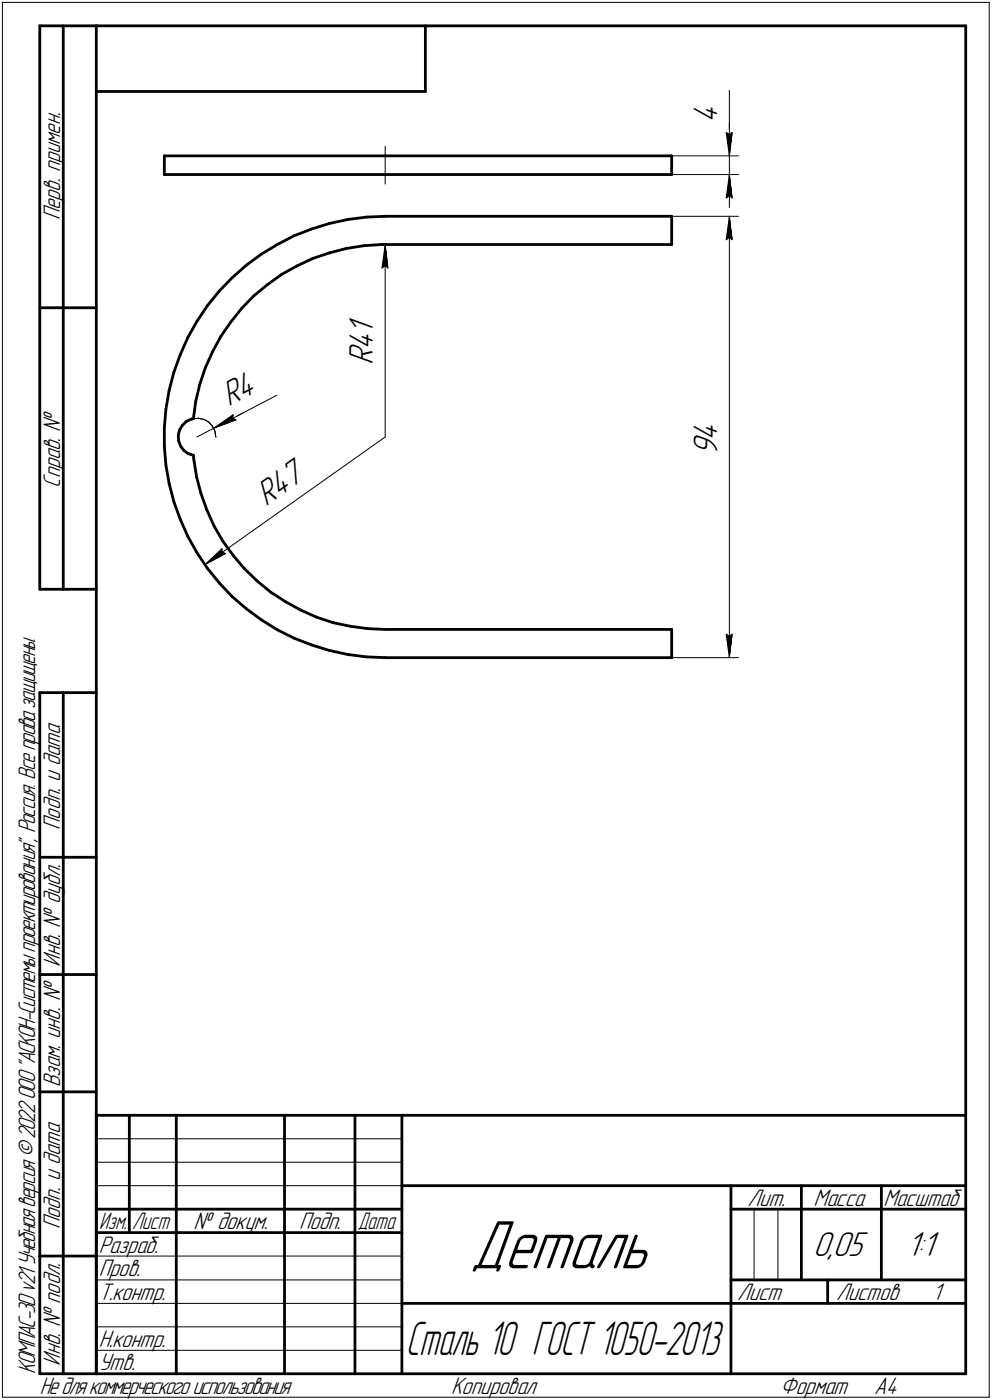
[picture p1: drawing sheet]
<svg xmlns="http://www.w3.org/2000/svg" width="211mm" height="298mm" viewBox="0 0 211 298" stroke-linecap="round" stroke-linejoin="round" font-family="sans-serif">
<g fill="none" stroke="#000" stroke-width=".59">
<path d="M8.5 5.5v120zM8.5 5.5h12zM13.5 5.5v120zM20.5 5.5v287zM20.5 5.5h185zM20.5 19.5h70zM90.5 5.5v14zM205.5 5.5v287zM35 33.2v4zM35 33.2h47zM35 37.2h47zM82 33.2h60.9z"/>
<path d="M82 37.2h60.9zM142.9 33.2v4zM49.4 59.1l3-2.6zM49.4 59.1l-2.7 2.9zM52.4 56.5l3.2-2.4zM55.6 54.1l3.4-2zM59 52.1l3.6-1.9zM59.9 58.4l3.3-1.8zM62.6 50.2l3.7-1.4zM63.2 56.6l3.3-1.6zM66.3 48.8l3.8-1.2zM66.5 55l3.6-1.2z"/>
<path d="M70.1 53.8l3.6-.9zM70.1 47.6l3.9-.9zM73.7 52.9l3.7-.6zM74 46.7l4-.5zM77.4 52.3l3.7-.2zM78 46.2l4-.1zM81.1 52.1h.9zM82 52.1h60.9zM82 46.1h60.9zM142.9 46.1v6zM8.5 65.5h12zM37 79.2l-1 3.9z"/>
<path d="M38.4 75.5l-1.4 3.7zM40 71.9l-1.6 3.6zM41.9 68.4l-1.9 3.5zM43.7 78.3l-1.2 3.6zM44.1 65.1l-2.2 3.3zM45.2 74.9l-1.5 3.4zM46.7 62l-2.6 3.1zM47 71.6l-1.8 3.3zM49.1 68.6l-2.1 3zM51.4 65.7l-2.3 2.9zM54 63l-2.6 2.7zM54 63l2.9-2.4z"/>
<path d="M56.9 60.6l3-2.2zM35 91v4.1zM35 95.1l.3 4zM35.3 87.1l-.3 3.9zM35.3 99.1l.7 3.9zM36 83.1l-.7 4zM37.9 92.7l.1 1.2zM38 93.9l.4 1.1zM38.2 91.6l-.3 1.1zM38.4 95l.7 .9zM38.8 90.6l-.6 1zM39.1 95.9l.9 .7z"/>
<path d="M39.6 89.7l-.8 .9zM39.6 89.7l1.1-.5zM40 96.6l1.1 .3zM40.7 89.2h.4zM41.1 96.9l.1 .9zM41.2 97.8l.6 3.7zM41.7 85.4l-.6 3.8zM42.5 81.9l-.8 3.5zM36 103l1 3.8zM37 106.8l1.4 3.8zM38.4 110.6l1.6 3.6zM40 114.2l1.9 3.5z"/>
<path d="M41.8 101.5l1 3.6zM41.9 117.7l2.2 3.3zM42.8 105.1l1.2 3.5zM44 108.6l1.6 3.4zM45.6 112l1.8 3.2zM47.4 115.2l2.2 3.1zM49.6 118.3l2.4 2.8zM8.5 125.5h12zM44.1 121l2.6 3.1zM46.7 124.1l2.7 2.9zM49.4 127l3 2.6zM52 121.1l2.7 2.6z"/>
<path d="M52.4 129.6l3.2 2.4zM54.7 123.7l2.9 2.4zM55.6 132l3.4 2.1zM57.6 126.1l3.1 2zM59 134.1l3.6 1.8zM60.7 128.1l3.2 1.8zM62.6 135.9l3.7 1.4zM63.9 129.9l3.4 1.5zM66.3 137.3l3.8 1.2zM67.3 131.4l3.6 1.2zM70.1 138.5l3.9 .9zM70.9 132.6l3.6 .7z"/>
<path d="M74 139.4l3.9 .5zM74.5 133.3l3.7 .6zM77.9 139.9l4 .1zM78.2 133.9l3.8 .1zM82 134h60.9zM142.9 134v6zM8.5 147.5v145zM8.5 147.5h12zM13.5 147.5v145zM81.9 140h.1M82 140h60.9zM8.5 182.5h12z"/>
<path d="M8.5 207.5h12zM8.5 232.5h12zM20.5 237.5h185zM20.5 237.5v55zM27.5 237.5v25zM37.5 237.5v55zM60.5 237.5v55zM75.5 237.5v55zM85.5 237.5v55zM20.5 257.5h65zM85.5 252.5h120zM155.5 252.5v40z"/>
<path d="M155.5 257.5h15zM170.5 252.5v20zM170.5 257.5h35zM187.5 252.5v20zM8.5 267.5h12zM20.5 262.5h65zM85.5 277.5h70zM155.5 277.5h50zM155.5 272.5h50zM176.1 272.5v5zM8.5 292.5h12zM20.5 292.5h185z"/>
</g>
<g fill="none" stroke="#000" stroke-width=".21">
<path d="M.5 .5v297zM.5 .5h210zM155.2 19.2v9zM210.5 .5v297zM82 31.2v8zM142.9 33.2h14.2zM142.9 37.2h14.2zM154.5 28.2l.7 .5zM154.5 28.2l.7 5zM155.2 28.2v5zM155.2 28.7l.6-.5zM155.2 26.2v7z"/>
<path d="M155.2 37.2l-.7 5zM155.2 37.2l.6 5zM155.2 37.2v7zM155.2 33.2v4zM155.8 28.2l-.6 5zM81.3 57.1l.7-.5zM82 52.1l.5 5zM82 56.6l.5 .5zM82 52.1l-.7 5zM82 52.1v40.9zM142.9 46.1h14.2zM154.5 42.2l.7-.5z"/>
<path d="M154.5 51.1l.7-.6zM155.2 41.7l.6 .5zM155.2 46.1l.6 5zM155.2 50.5l.6 .6zM155.2 46.1l-.7 5zM155.2 46.1v93.9zM41.1 89.2l1.1-.1zM41.9 93l3.6-1.8zM42.2 89.1l1.2 .2zM43.4 89.3l1 .6zM44.4 89.9l.8 .9zM45.2 90.8l.5 1z"/>
<path d="M45.5 91.2l13.4-7zM45.5 91.2l4.7-1.8zM45.5 91.2l4.1-2.9zM45.5 91.2l6.1-3.2zM45.7 91.8l.2 1.2zM45.9 93h.1zM49.4 89.1l.8 .3zM49.6 88.3l-.2 .8zM47.2 116.8v.8zM47.2 117.6l.8 .3zM43.6 120.2l3.6-3.4zM43.6 120.2l4.4-2.3z"/>
<path d="M43.6 120.2l38.4-27.2zM154.5 135l.7 5zM154.5 135l.7 .6zM155.2 135.6l.6-.6zM155.8 135l-.6 5zM142.9 140h14.2zM20.5 247.5h65zM20.5 252.5h65zM20.5 242.5h65zM160.4 257.5v15zM165.5 257.5v15zM20.5 267.5h65z"/>
<path d="M20.5 272.5h65zM20.5 277.5h65zM.5 297.5h210zM20.5 282.5h65zM20.5 287.5h65z"/>
</g>
<g fill="#fff" stroke="#fff" stroke-width=".21">
<path d="M147.1 21.2h7.1zM147.1 21.3h7.1zM147.1 21.3h7.1zM147.1 21.4h7.1zM147.1 21.5h7.1zM147.1 21.6h7.1zM147.1 21.7h7.1zM147.1 21.8h7.1zM147.1 21.8h7.1zM147.1 21.9h7.1zM147.1 22h7.1zM147.1 22.1h7.1zM147.1 22.2h7.1zM147.1 22.3h7.1zM147.1 22.4h7.1zM147.1 22.4h7.1zM147.1 22.5h7.1zM147.1 22.6h7.1zM147.1 22.7h7.1zM147.1 22.8h7.1zM147.1 22.9h7.1zM147.1 22.9h7.1zM147.1 23h7.1zM147.1 23.1h7.1zM147.1 23.2h7.1zM147.1 23.3h7.1zM147.1 23.4h7.1zM147.1 23.5h7.1zM147.1 23.5h7.1zM147.1 23.6h7.1zM147.1 23.7h7.1zM147.1 23.8h7.1zM147.1 23.9h7.1zM147.1 24h7.1zM147.1 24h7.1zM147.1 24.1h7.1zM147.1 24.2h7.1zM147.1 24.3h7.1zM147.1 24.4h7.1zM147.1 24.5h7.1zM147.1 24.6h7.1zM147.1 24.6h7.1zM147.1 24.7h7.1zM147.1 24.8h7.1zM147.1 24.9h7.1zM147.1 25h7.1zM147.1 25.1h7.1zM147.1 25.1h7.1zM147.1 25.2h7.1zM147.1 25.3h7.1zM147.1 25.4h7.1zM147.1 25.5h7.1zM147.1 25.6h7.1zM147.1 25.7h7.1zM147.1 25.7h7.1zM147.1 25.8h7.1zM147.1 25.9h7.1zM147.1 26h7.1zM147.1 26.1h7.1z"/>
<path d="M153.9 27.7h2.5zM154 27.8h2.4zM154 27.9h2.4zM154 27.9h2.4zM154 28h2.4zM154 28.1h2.4zM154 28.2h2.4zM154 28.3h2.4zM154.1 28.4h2.2zM154.1 28.4h2.2zM154.1 28.5h2.2zM154.1 28.6h2.2zM154.1 28.7h2.2zM154.1 28.8h2.2zM154.1 28.9h2.2zM154.2 29h2zM154.2 29h2zM154.2 29.1h2zM154.2 29.2h2zM154.2 29.3h2zM154.2 29.4h2zM154.2 29.5h2zM154.2 29.5h1.9zM154.3 29.6h1.8zM154.3 29.7h1.8zM154.3 29.8h1.8zM154.3 29.9h1.8zM154.3 30h1.8zM154.3 30.1h1.8zM154.3 30.1h1.8zM154.3 30.2h1.7zM154.3 30.3h1.7zM154.3 30.4h1.7zM154.3 30.5h1.7zM154.3 30.6h1.7zM154.3 30.6h1.7zM154.3 30.7h1.7zM154.4 30.8h1.6zM154.4 30.9h1.6zM154.4 31h1.6zM154.4 31.1h1.6zM154.4 31.2h1.6zM154.4 31.2h1.6zM154.4 31.3h1.6zM154.4 31.4h1.5zM154.5 31.5h1.4zM154.5 31.6h1.4zM154.6 31.7h1.2zM154.6 31.7h1.2zM154.7 31.8h1.1zM154.7 31.9h1zM154.7 32h1zM154.8 32.1h.8zM154.8 32.2h.8zM154.9 32.3h.7zM154.9 32.3h.6zM154.9 32.4h.6zM154.9 32.5h.6zM154.9 32.6h.5zM155 32.7h.4zM155 32.8h.4zM155.1 32.9h.3zM155.1 32.9h.3z"/>
<path d="M155.1 37.4h.3zM155.1 37.5h.3zM155 37.6h.4zM155 37.7h.4zM154.9 37.8h.5zM154.9 37.8h.6zM154.9 37.9h.6zM154.9 38h.6zM154.9 38.1h.7zM154.8 38.2h.8zM154.8 38.3h.8zM154.7 38.4h1zM154.7 38.4h1zM154.7 38.5h1.1zM154.6 38.6h1.2zM154.6 38.7h1.2zM154.5 38.8h1.4zM154.5 38.9h1.4zM154.4 38.9h1.5zM154.4 39h1.6zM154.4 39.1h1.6zM154.4 39.2h1.6zM154.4 39.3h1.6zM154.4 39.4h1.6zM154.4 39.5h1.6zM154.4 39.5h1.6zM154.3 39.6h1.7zM154.3 39.7h1.7zM154.3 39.8h1.7zM154.3 39.9h1.7zM154.3 40h1.7zM154.3 40h1.7zM154.3 40.1h1.7zM154.3 40.2h1.8zM154.3 40.3h1.8zM154.3 40.4h1.8zM154.3 40.5h1.8zM154.3 40.6h1.8zM154.3 40.6h1.8zM154.3 40.7h1.8zM154.2 40.8h1.9zM154.2 40.9h2zM154.2 41h2zM154.2 41.1h2zM154.2 41.1h2zM154.2 41.2h2zM154.2 41.3h2zM154.2 41.4h2zM154.1 41.5h2.2zM154.1 41.6h2.2zM154.1 41.7h2.2zM154.1 41.7h2.2zM154.1 41.8h2.2zM154.1 41.9h2.2zM154.1 42h2.2zM154 42.1h2.4zM154 42.2h2.4zM154 42.2h2.4zM154 42.3h2.4zM154 42.4h2.4zM154 42.5h2.4zM154 42.6h2.4z"/>
<path d="M147.1 89h7.1zM147.1 89.1h7.1zM147.1 89.2h7.1zM147.1 89.2h7.1zM147.1 89.3h7.1zM147.1 89.4h7.1zM147.1 89.5h7.1zM147.1 89.6h7.1zM147.1 89.7h7.1zM147.1 89.7h7.1zM147.1 89.8h7.1zM147.1 89.9h7.1zM147.1 90h7.1zM147.1 90.1h7.1zM147.1 90.2h7.1zM147.1 90.3h7.1zM147.1 90.3h7.1zM147.1 90.4h7.1zM147.1 90.5h7.1zM147.1 90.6h7.1zM147.1 90.7h7.1zM147.1 90.8h7.1zM147.1 90.8h7.1zM147.1 90.9h7.1zM147.1 91h7.1zM147.1 91.1h7.1zM147.1 91.2h7.1zM147.1 91.3h7.1zM147.1 91.4h7.1zM147.1 91.4h7.1zM147.1 91.5h7.1zM147.1 91.6h7.1zM147.1 91.7h7.1zM147.1 91.8h7.1zM147.1 91.9h7.1zM147.1 91.9h7.1zM147.1 92h7.1zM147.1 92.1h7.1zM147.1 92.2h7.1zM147.1 92.3h7.1zM147.1 92.4h7.1zM147.1 92.5h7.1zM147.1 92.5h7.1zM147.1 92.6h7.1zM147.1 92.7h7.1zM147.1 92.8h7.1zM147.1 92.9h7.1zM147.1 93h7.1zM147.1 93h7.1zM147.1 93.1h7.1zM147.1 93.2h7.1zM147.1 93.3h7.1zM147.1 93.4h7.1zM147.1 93.5h7.1zM147.1 93.6h7.1zM147.1 93.6h7.1zM147.1 93.7h7.1zM147.1 93.8h7.1zM147.1 93.9h7.1zM147.1 94h7.1zM147.1 94.1h7.1zM147.1 94.1h7.1zM147.1 94.2h7.1zM147.1 94.3h7.1zM147.1 94.4h7.1zM147.1 94.5h7.1zM147.1 94.6h7.1zM147.1 94.7h7.1zM147.1 94.7h7.1zM147.1 94.8h7.1zM147.1 94.9h7.1zM147.1 95h7.1zM147.1 95.1h7.1zM147.1 95.2h7.1zM147.1 95.2h7.1zM147.1 95.3h7.1zM147.1 95.4h7.1zM147.1 95.5h7.1zM147.1 95.6h7.1zM147.1 95.7h7.1zM147.1 95.8h7.1zM147.1 95.8h7.1zM147.1 95.9h7.1zM147.1 96h7.1zM147.1 96.1h7.1zM147.1 96.2h7.1zM147.1 96.3h7.1zM147.1 96.4h7.1zM147.1 96.4h7.1zM147.1 96.5h7.1zM147.1 96.6h7.1zM147.1 96.7h7.1zM147.1 96.8h7.1zM147.1 96.9h7.1zM147.1 96.9h7.1zM147.1 97h7.1z"/>
<path d="M155.1 46.3h.3zM155.1 46.4h.3zM155 46.5h.4zM155 46.6h.4zM154.9 46.7h.5zM154.9 46.7h.6zM154.9 46.8h.6zM154.9 46.9h.6zM154.9 47h.7zM154.8 47.1h.8zM154.8 47.2h.8zM154.7 47.2h1zM154.7 47.3h1zM154.7 47.4h1.1zM154.6 47.5h1.2zM154.6 47.6h1.2zM154.5 47.7h1.4zM154.5 47.8h1.4zM154.4 47.8h1.5zM154.4 47.9h1.6zM154.4 48h1.6zM154.4 48.1h1.6zM154.4 48.2h1.6zM154.4 48.3h1.6zM154.4 48.3h1.6zM154.4 48.4h1.6zM154.3 48.5h1.7zM154.3 48.6h1.7zM154.3 48.7h1.7zM154.3 48.8h1.7zM154.3 48.9h1.7zM154.3 48.9h1.7zM154.3 49h1.7zM154.3 49.1h1.8zM154.3 49.2h1.8zM154.3 49.3h1.8zM154.3 49.4h1.8zM154.3 49.4h1.8zM154.3 49.5h1.8zM154.3 49.6h1.8zM154.2 49.7h1.9zM154.2 49.8h2zM154.2 49.9h2zM154.2 50h2zM154.2 50h2zM154.2 50.1h2zM154.2 50.2h2zM154.2 50.3h2zM154.1 50.4h2.2zM154.1 50.5h2.2zM154.1 50.5h2.2zM154.1 50.6h2.2zM154.1 50.7h2.2zM154.1 50.8h2.2zM154.1 50.9h2.2zM154 51h2.4zM154 51.1h2.4zM154 51.1h2.4zM154 51.2h2.4zM154 51.3h2.4zM154 51.4h2.4zM154 51.5h2.4z"/>
<path d="M153.9 134.5h2.5zM154 134.6h2.4zM154 134.7h2.4zM154 134.8h2.4zM154 134.9h2.4zM154 135h2.4zM154 135h2.4zM154 135.1h2.4zM154.1 135.2h2.2zM154.1 135.3h2.2zM154.1 135.4h2.2zM154.1 135.5h2.2zM154.1 135.6h2.2zM154.1 135.6h2.2zM154.1 135.7h2.2zM154.2 135.8h2zM154.2 135.9h2zM154.2 136h2zM154.2 136.1h2zM154.2 136.1h2zM154.2 136.2h2zM154.2 136.3h2zM154.2 136.4h1.9zM154.3 136.5h1.8zM154.3 136.6h1.8zM154.3 136.7h1.8zM154.3 136.7h1.8zM154.3 136.8h1.8zM154.3 136.9h1.8zM154.3 137h1.8zM154.3 137.1h1.7zM154.3 137.2h1.7zM154.3 137.2h1.7zM154.3 137.3h1.7zM154.3 137.4h1.7zM154.3 137.5h1.7zM154.3 137.6h1.7zM154.4 137.7h1.6zM154.4 137.8h1.6zM154.4 137.8h1.6zM154.4 137.9h1.6zM154.4 138h1.6zM154.4 138.1h1.6zM154.4 138.2h1.6zM154.4 138.3h1.5zM154.5 138.3h1.4zM154.5 138.4h1.4zM154.6 138.5h1.2zM154.6 138.6h1.2zM154.7 138.7h1.1zM154.7 138.8h1zM154.7 138.9h1zM154.8 138.9h.8zM154.8 139h.8zM154.9 139.1h.7zM154.9 139.2h.6zM154.9 139.3h.6zM154.9 139.4h.6zM154.9 139.4h.5zM155 139.5h.4zM155 139.6h.4zM155.1 139.7h.3zM155.1 139.8h.3z"/>
<path d="M49.7 87.6h.2zM49.6 87.7h.4zM49.4 87.8h.6zM49.4 87.9h.6zM49.3 88h.7zM49.1 88.1h1zM49 88.1h1.1zM48.9 88.2h1.3zM48.8 88.3h1.4zM48.7 88.4h1.6zM48.5 88.5h1.8zM48.4 88.6h2zM48.3 88.6h2.1zM48.2 88.7h2.3zM48.1 88.8h2.4zM47.9 88.9h2.6zM47.8 89h2.7zM47.8 89.1h2.8zM47.6 89.2h3zM47.5 89.2h3.2zM47.3 89.3h3.4zM47.2 89.4h3.6zM47.2 89.5h3.6zM47 89.6h3.9zM46.9 89.7h4zM46.7 89.7h4.2zM46.7 89.8h4zM46.7 89.9h3.8zM46.6 90h3.6zM46.5 90.1h3.5zM46.4 90.2h3.4zM46.3 90.3h3.2zM46.2 90.3h3.1zM46.1 90.4h3zM46.1 90.5h2.8zM46.1 90.6h2.5zM46 90.7h2.3zM45.9 90.8h2.3zM45.8 90.8h2.1zM45.7 90.9h2zM45.6 91h1.8zM45.6 91.1h.9z"/>
<path d="M53.3 78h.1zM53.1 78.1h.4zM52.9 78.1h.6zM52.7 78.2h.9zM52.6 78.3h1zM52.4 78.4h1.3zM52.2 78.5h1.5zM52.1 78.6h1.7zM51.9 78.7h1.9zM51.8 78.7h2zM51.6 78.8h2.2zM51.5 78.9h2.4zM51.3 79h2.6zM51.1 79.1h2.9zM51 79.2h3zM50.8 79.2h3.3zM50.6 79.3h3.5zM50.5 79.4h3.7zM50.4 79.5h3.9zM50.2 79.6h4.1zM50 79.7h4.4zM49.9 79.8h4.5zM49.7 79.8h4.7zM49.5 79.9h4.9zM49.4 80h5.1zM49.2 80.1h5.3zM49 80.2h5.6zM48.9 80.3h5.7zM48.8 80.3h5.9zM48.6 80.4h6.1zM48.4 80.5h6.4zM48.3 80.6h6.5zM48.1 80.7h6.8zM47.9 80.8h7zM47.8 80.9h7.1zM47.6 80.9h7.3zM47.5 81h7.5zM47.3 81.1h7.8zM47.2 81.2h7.9zM47 81.3h8.2zM46.8 81.4h8.4zM46.7 81.4h8.6zM46.5 81.5h8.8zM46.3 81.6h9.1zM46.1 81.7h9.3zM46.2 81.8h9.3zM46.3 81.9h9.2zM46.3 82h9.2zM46.4 82h9.1zM46.4 82.1h9.2zM46.5 82.2h9.1zM46.5 82.3h9.2zM46.6 82.4h9.1zM46.6 82.5h9.2zM46.7 82.5h9.1zM46.7 82.6h9.2zM46.7 82.7h9.3zM46.7 82.8h9.3zM46.8 82.9h9.2zM46.8 83h9.2zM46.9 83.1h9.2zM46.9 83.1h9.2zM47 83.2h9.2zM47.1 83.3h9.1zM47.1 83.4h9.2zM47.2 83.5h9.1zM47.2 83.6h9.2zM47.2 83.7h9.2zM47.2 83.7h9.3zM47.3 83.8h9.2zM47.3 83.9h9.3zM47.4 84h9.2zM47.4 84.1h9.2zM47.5 84.2h9.1zM47.5 84.2h9.1zM47.6 84.3h8.8zM47.6 84.4h8.6zM47.7 84.5h8.3zM47.7 84.6h8.2zM47.8 84.7h7.9zM47.8 84.8h7.7zM47.8 84.8h7.6zM47.9 84.9h7.3zM47.9 85h7.2zM48 85.1h6.9zM48 85.2h6.8zM48.1 85.3h6.5zM48.1 85.3h6.3zM48.2 85.4h6.1zM48.2 85.5h5.9zM48.3 85.6h5.6zM48.3 85.7h5.5zM48.3 85.8h5.4zM48.3 85.9h5.2zM48.4 85.9h4.9zM48.4 86h4.8zM48.5 86.1h4.5zM48.5 86.2h4.3zM48.6 86.3h4.1zM48.6 86.4h3.9zM48.7 86.4h3.6zM48.8 86.5h3.4zM48.8 86.6h3.3zM48.9 86.7h3zM48.9 86.8h2.8zM48.9 86.9h2.7zM48.9 87h2.5zM49 87h2.2zM49 87.1h2.1zM49.1 87.2h1.8zM49.1 87.3h1.7zM49.2 87.4h1.4zM49.2 87.5h1.3zM49.3 87.5h1zM49.3 87.6h.8zM49.4 87.7h.6zM49.4 87.8h.4zM49.4 87.9h.2z"/>
<path d="M81.9 52.3h.2zM81.9 52.4h.2zM81.8 52.5h.3zM81.8 52.6h.4zM81.7 52.7h.5zM81.7 52.7h.6zM81.7 52.8h.6zM81.6 52.9h.7zM81.6 53h.8zM81.5 53.1h.9zM81.5 53.2h.9zM81.4 53.3h1.1zM81.4 53.3h1.1zM81.4 53.4h1.1zM81.4 53.5h1.1zM81.4 53.6h1.1zM81.3 53.7h1.3zM81.3 53.8h1.3zM81.2 53.8h1.4zM81.2 53.9h1.5zM81.2 54h1.5zM81.2 54.1h1.5zM81.2 54.2h1.5zM81.2 54.3h1.5zM81.2 54.4h1.5zM81.2 54.4h1.5zM81.1 54.5h1.7zM81.1 54.6h1.7zM81.1 54.7h1.7zM81.1 54.8h1.7zM81.1 54.9h1.7zM81.1 54.9h1.7zM81.1 55h1.7zM81 55.1h1.9zM81 55.2h1.9zM81 55.3h1.9zM81 55.4h1.9zM81 55.5h1.9zM81 55.5h1.9zM81 55.6h1.9zM80.9 55.7h2zM80.9 55.8h2.1zM80.9 55.9h2.1zM80.9 56h2.1zM80.9 56h2.1zM80.9 56.1h2.1zM80.9 56.2h2.1zM80.9 56.3h2.1zM80.9 56.4h2.2zM80.9 56.5h2.2zM80.9 56.6h2.2zM80.9 56.6h2.2zM80.9 56.7h2.2zM80.9 56.8h2.2zM80.9 56.9h2.2zM80.8 57h2.3zM80.8 57.1h2.3zM80.8 57.1h2.3zM80.8 57.2h2.3zM80.8 57.3h2.3zM80.8 57.4h2.3zM80.8 57.5h2.3z"/>
<path d="M73.8 67.4h7.1zM73.8 67.5h7.1zM73.8 67.6h7.1zM73.8 67.6h7.1zM73.8 67.7h7.1zM73.8 67.8h7.1zM73.8 67.9h7.1zM73.8 68h7.1zM73.8 68.1h7.1zM73.8 68.2h7.1zM73.8 68.2h7.1zM73.8 68.3h7.1zM73.8 68.4h7.1zM73.8 68.5h7.1zM73.8 68.6h7.1zM73.8 68.7h7.1zM73.8 68.7h7.1zM73.8 68.8h7.1zM73.8 68.9h7.1zM73.8 69h7.1zM73.8 69.1h7.1zM73.8 69.2h7.1zM73.8 69.3h7.1zM73.8 69.3h7.1zM73.8 69.4h7.1zM73.8 69.5h7.1zM73.8 69.6h7.1zM73.8 69.7h7.1zM73.8 69.8h7.1zM73.8 69.8h7.1zM73.8 69.9h7.1zM73.8 70h7.1zM73.8 70.1h7.1zM73.8 70.2h7.1zM73.8 70.3h7.1zM73.8 70.4h7.1zM73.8 70.4h7.1zM73.8 70.5h7.1zM73.8 70.6h7.1zM73.8 70.7h7.1zM73.8 70.8h7.1zM73.8 70.9h7.1zM73.8 71h7.1zM73.8 71h7.1zM73.8 71.1h7.1zM73.8 71.2h7.1zM73.8 71.3h7.1zM73.8 71.4h7.1zM73.8 71.5h7.1zM73.8 71.5h7.1zM73.8 71.6h7.1zM73.8 71.7h7.1zM73.8 71.8h7.1zM73.8 71.9h7.1zM73.8 72h7.1zM73.8 72.1h7.1zM73.8 72.1h7.1zM73.8 72.2h7.1zM73.8 72.3h7.1zM73.8 72.4h7.1zM73.8 72.5h7.1zM73.8 72.6h7.1zM73.8 72.6h7.1zM73.8 72.7h7.1zM73.8 72.8h7.1zM73.8 72.9h7.1zM73.8 73h7.1zM73.8 73.1h7.1zM73.8 73.2h7.1zM73.8 73.2h7.1zM73.8 73.3h7.1zM73.8 73.4h7.1zM73.8 73.5h7.1zM73.8 73.6h7.1zM73.8 73.7h7.1zM73.8 73.7h7.1zM73.8 73.8h7.1zM73.8 73.9h7.1zM73.8 74h7.1zM73.8 74.1h7.1zM73.8 74.2h7.1zM73.8 74.3h7.1zM73.8 74.3h7.1zM73.8 74.4h7.1zM73.8 74.5h7.1zM73.8 74.6h7.1zM73.8 74.7h7.1zM73.8 74.8h7.1zM73.8 74.8h7.1zM73.8 74.9h7.1zM73.8 75h7.1zM73.8 75.1h7.1zM73.8 75.2h7.1zM73.8 75.3h7.1zM73.8 75.4h7.1zM73.8 75.4h7.1zM73.8 75.5h7.1zM73.8 75.6h7.1zM73.8 75.7h7.1zM73.8 75.8h7.1zM73.8 75.9h7.1zM73.8 75.9h7.1zM73.8 76h7.1zM73.8 76.1h7.1zM73.8 76.2h7.1zM73.8 76.3h7.1zM73.8 76.4h7.1zM73.8 76.5h7.1zM73.8 76.5h7.1zM73.8 76.6h7.1zM73.8 76.7h7.1zM73.8 76.8h7.1zM73.8 76.9h7.1zM73.8 77h7.1zM73.8 77h7.1zM73.8 77.1h7.1zM73.8 77.2h7.1zM73.8 77.3h7.1zM73.8 77.4h7.1zM73.8 77.5h7.1zM73.8 77.6h7.1zM73.8 77.6h7.1z"/>
<path d="M47.2 116.2h.2zM47.2 116.2h.3zM47.1 116.3h.5zM47 116.4h.6zM46.9 116.5h.8zM46.8 116.6h1zM46.7 116.7h1.1zM46.7 116.8h1.1zM46.6 116.8h1.3zM46.5 116.9h1.5zM46.4 117h1.7zM46.3 117.1h1.8zM46.2 117.2h2zM46.1 117.3h2.2zM46 117.3h2.3zM45.9 117.4h2.4zM45.8 117.5h2.6zM45.7 117.6h2.8zM45.6 117.7h3zM45.6 117.8h3zM45.5 117.9h3.2zM45.4 117.9h3.4zM45.3 118h3.5zM45.2 118.1h3.5zM45.1 118.2h3.4zM45 118.3h3.3zM45 118.4h3.2zM44.9 118.4h3.1zM44.8 118.5h3zM44.6 118.6h3.1zM44.6 118.7h3zM44.5 118.8h2.9zM44.5 118.9h2.7zM44.4 119h2.7zM44.4 119h2.5zM44.4 119.1h2.3zM44.3 119.2h2.3zM44.2 119.3h2.3zM44.2 119.4h2.1zM44.1 119.5h2zM44.1 119.5h1.9zM44 119.6h1.8zM43.9 119.7h1.7zM43.9 119.8h1.6zM43.9 119.9h1.2zM43.8 120h1zM43.8 120.1h.6zM43.7 120.1h.3z"/>
<path d="M62.6 96.9h.1zM62.5 96.9h.3zM62.3 97h.6zM62.2 97.1h.7zM62.1 97.2h.9zM62 97.3h1.1zM61.9 97.4h1.3zM61.7 97.5h1.5zM61.6 97.5h1.6zM61.5 97.6h1.8zM61.4 97.7h1.9zM61.3 97.8h2.1zM61.1 97.9h2.4zM61 98h2.6zM60.9 98h2.7zM60.8 98.1h2.9zM60.6 98.2h3.2zM60.5 98.3h3.3zM60.5 98.4h3.3zM60.3 98.5h3.6zM60.2 98.6h3.8zM60 98.6h4zM59.9 98.7h4.2zM59.9 98.8h4.3zM59.7 98.9h4.6zM59.6 99h4.7zM59.4 99.1h4.9zM59.4 99.1h5zM59.2 99.2h5.2zM59.1 99.3h5.4zM59 99.4h5.6zM58.8 99.5h5.9zM58.8 99.6h5.9zM58.6 99.7h6.2zM58.5 99.7h6.4zM58.4 99.8h6.5zM58.3 99.9h6.6zM58.2 100h6.8zM58 100.1h7.1zM57.9 100.2h7.2zM57.7 100.2h7.5zM57.7 100.3h7.6zM57.6 100.4h7.7zM57.4 100.5h8zM57.3 100.6h8.1zM57.1 100.7h8.4zM57.1 100.8h8.4zM57 100.8h8.6zM56.8 100.9h8.9zM56.7 101h9.1zM56.6 101.1h9.2zM56.5 101.2h9.4zM56.3 101.3h9.7zM56.2 101.3h9.8zM56.1 101.4h9.9zM56 101.5h10.1zM55.9 101.6h10.3zM55.7 101.7h10.5zM55.6 101.8h10.7zM55.5 101.9h10.9zM55.4 101.9h11zM55.3 102h11.2zM55.1 102.1h11.4zM55 102.2h11.6zM54.9 102.3h11.7zM54.8 102.4h11.9zM54.7 102.4h12.1zM54.5 102.5h12.3zM54.4 102.6h12.3zM54.3 102.7h12.3zM54.2 102.8h12.3zM54.1 102.9h12.3zM53.9 103h12.4zM53.8 103h12.3zM53.7 103.1h12.3zM53.6 103.2h12.3zM53.4 103.3h12.4zM53.5 103.4h12.2zM53.6 103.5h11.9zM53.7 103.5h11.7zM53.7 103.6h11.6zM53.8 103.7h11.4zM53.8 103.8h11.3zM53.8 103.9h11.1zM53.9 104h11zM54 104.1h10.7zM54.1 104.1h10.5zM54.1 104.2h10.4zM54.2 104.3h10.1zM54.3 104.4h10zM54.3 104.5h9.8zM54.4 104.6h9.6zM54.4 104.6h9.5zM54.5 104.7h9.3zM54.5 104.8h9.2zM54.6 104.9h8.9zM54.7 105h8.7zM54.7 105.1h8.6zM54.8 105.2h8.4zM54.9 105.2h8.2zM54.9 105.3h8zM54.9 105.4h7.9zM55 105.5h7.7zM55.1 105.6h7.5zM55.1 105.7h7.4zM55.2 105.7h7.1zM55.3 105.8h6.9zM55.4 105.9h6.7zM55.4 106h6.6zM55.5 106.1h6.4zM55.5 106.2h6.2zM55.5 106.3h6.1zM55.6 106.3h6zM55.7 106.4h5.7zM55.7 106.5h5.6zM55.8 106.6h5.3zM55.9 106.7h5.1zM56 106.8h5zM56 106.8h4.8zM56 106.9h4.7zM56.1 107h4.4zM56.1 107.1h4.4zM56.2 107.2h4.2zM56.3 107.3h3.9zM56.4 107.4h3.7zM56.4 107.4h3.5zM56.5 107.5h3.4zM56.6 107.6h3.2zM56.6 107.7h3zM56.6 107.8h2.9zM56.7 107.9h2.7zM56.8 107.9h2.5zM56.8 108h2.4zM56.9 108.1h2.1zM57 108.2h1.9zM57 108.3h1.8zM57.1 108.4h1.6zM57.1 108.5h1.5zM57.2 108.5h1.2zM57.2 108.6h1.1zM57.3 108.7h.9zM57.4 108.8h.7zM57.4 108.9h.6zM57.5 109h.3zM57.6 109.1h.1z"/>
</g>
<g fill="#000" stroke="#000" stroke-width=".21">
<path d="M154.6 28.4h.2zM154.6 28.4h.3zM154.6 28.5h.4zM154.6 28.6h.5zM154.6 28.7h.6zM154.6 28.8h.6zM154.7 28.9h.5zM154.7 29h.5zM154.7 29h.5zM154.7 29.1h.5zM154.7 29.2h.5zM154.7 29.3h.5zM154.7 29.4h.5zM154.8 29.5h.4zM154.8 29.5h.4zM154.8 29.6h.4zM154.8 29.7h.4zM154.8 29.8h.4zM154.8 29.9h.4zM154.8 30h.4zM154.8 30.1h.4zM154.9 30.1h.3zM154.9 30.2h.3zM154.9 30.3h.3zM154.9 30.4h.3zM154.9 30.5h.3zM154.9 30.6h.3zM154.9 30.6h.3zM154.9 30.7h.3zM154.9 30.8h.3zM154.9 30.9h.3zM154.9 31h.3zM154.9 31.1h.3zM154.9 31.2h.3zM154.9 31.2h.3zM155 31.3h.2zM155 31.4h.2zM155 31.5h.2zM155 31.6h.2zM155 31.7h.2zM155 31.7h.2zM155 31.8h.2zM155 31.9h.2z"/>
<path d="M155 38.4h.2zM155 38.5h.2zM155 38.6h.2zM155 38.7h.2zM155 38.8h.2zM155 38.9h.2zM155 38.9h.2zM155 39h.2zM154.9 39.1h.3zM154.9 39.2h.3zM154.9 39.3h.3zM154.9 39.4h.3zM154.9 39.5h.3zM154.9 39.5h.3zM154.9 39.6h.3zM154.9 39.7h.3zM154.9 39.8h.3zM154.9 39.9h.3zM154.9 40h.3zM154.9 40h.3zM154.9 40.1h.3zM154.9 40.2h.3zM154.8 40.3h.4zM154.8 40.4h.4zM154.8 40.5h.4zM154.8 40.6h.4zM154.8 40.6h.4zM154.8 40.7h.4zM154.8 40.8h.4zM154.8 40.9h.4zM154.7 41h.5zM154.7 41.1h.5zM154.7 41.1h.5zM154.7 41.2h.5zM154.7 41.3h.5zM154.7 41.4h.5zM154.7 41.5h.5zM154.6 41.6h.6zM154.6 41.7h.6zM154.6 41.7h.5zM154.6 41.8h.4zM154.6 41.9h.3zM154.6 42h.2z"/>
<path d="M155.2 37.9h.2zM155.2 38h.2zM155.2 38.1h.2zM155.2 38.2h.2zM155.2 38.3h.2zM155.2 38.4h.2zM155.2 38.4h.2zM155.2 38.5h.2zM155.2 38.6h.2zM155.2 38.7h.2zM155.2 38.8h.2zM155.2 38.9h.2zM155.2 38.9h.2zM155.2 39h.2zM155.2 39.1h.2zM155.2 39.2h.2zM155.2 39.3h.2zM155.2 39.4h.3zM155.2 39.5h.3zM155.2 39.5h.3zM155.2 39.6h.3zM155.2 39.7h.3zM155.2 39.8h.3zM155.2 39.9h.3zM155.2 40h.3zM155.2 40h.4zM155.2 40.1h.4zM155.2 40.2h.4zM155.2 40.3h.4zM155.2 40.4h.4zM155.2 40.5h.4zM155.2 40.6h.4zM155.2 40.6h.4zM155.2 40.7h.4zM155.2 40.8h.5zM155.2 40.9h.5zM155.2 41h.5zM155.2 41.1h.5zM155.2 41.1h.5zM155.2 41.2h.5zM155.2 41.3h.5zM155.2 41.4h.5zM155.2 41.5h.6zM155.2 41.6h.6zM155.2 41.7h.6zM155.4 41.7h.4zM155.4 41.8h.4zM155.5 41.9h.3zM155.6 42h.2z"/>
<path d="M155.6 28.4h.2zM155.5 28.4h.3zM155.4 28.5h.4zM155.4 28.6h.4zM155.2 28.7h.6zM155.2 28.8h.6zM155.2 28.9h.6zM155.2 29h.5zM155.2 29h.5zM155.2 29.1h.5zM155.2 29.2h.5zM155.2 29.3h.5zM155.2 29.4h.5zM155.2 29.5h.5zM155.2 29.5h.5zM155.2 29.6h.4zM155.2 29.7h.4zM155.2 29.8h.4zM155.2 29.9h.4zM155.2 30h.4zM155.2 30.1h.4zM155.2 30.1h.4zM155.2 30.2h.4zM155.2 30.3h.4zM155.2 30.4h.3zM155.2 30.5h.3zM155.2 30.6h.3zM155.2 30.6h.3zM155.2 30.7h.3zM155.2 30.8h.3zM155.2 30.9h.3zM155.2 31h.3zM155.2 31.1h.2zM155.2 31.2h.2zM155.2 31.2h.2zM155.2 31.3h.2zM155.2 31.4h.2zM155.2 31.5h.2zM155.2 31.6h.2zM155.2 31.7h.2zM155.2 31.7h.2zM155.2 31.8h.2zM155.2 31.9h.2zM155.2 32h.2zM155.2 32.1h.2zM155.2 32.2h.2zM155.2 32.3h.2zM155.2 32.3h.2zM155.2 32.4h.2z"/>
<path d="M81.8 53.3h.2zM81.8 53.4h.2zM81.8 53.5h.2zM81.8 53.6h.2zM81.8 53.7h.2zM81.8 53.8h.2zM81.8 53.8h.2zM81.8 53.9h.2zM81.7 54h.3zM81.7 54.1h.3zM81.7 54.2h.3zM81.7 54.3h.3zM81.7 54.4h.3zM81.7 54.4h.3zM81.7 54.5h.3zM81.6 54.6h.4zM81.6 54.7h.4zM81.6 54.8h.4zM81.6 54.9h.4zM81.6 54.9h.4zM81.6 55h.4zM81.6 55.1h.4zM81.5 55.2h.5zM81.5 55.3h.5zM81.5 55.4h.5zM81.5 55.5h.5zM81.5 55.5h.5zM81.5 55.6h.5zM81.5 55.7h.5zM81.5 55.8h.5zM81.4 55.9h.6zM81.4 56h.6zM81.4 56h.6zM81.4 56.1h.6zM81.4 56.2h.6zM81.4 56.3h.6zM81.4 56.4h.6zM81.4 56.5h.6zM81.4 56.6h.6zM81.4 56.6h.5zM81.4 56.7h.4zM81.4 56.8h.2zM81.4 56.9h.1z"/>
<path d="M82 52.8h.1zM82 52.9h.1zM82 53h.1zM82 53.1h.1zM82 53.2h.1zM82 53.3h.1zM82 53.3h.1zM82 53.4h.1zM82 53.5h.2zM82 53.6h.2zM82 53.7h.2zM82 53.8h.2zM82 53.8h.2zM82 53.9h.2zM82 54h.2zM82 54.1h.2zM82 54.2h.2zM82 54.3h.3zM82 54.4h.3zM82 54.4h.3zM82 54.5h.3zM82 54.6h.3zM82 54.7h.3zM82 54.8h.3zM82 54.9h.3zM82 54.9h.4zM82 55h.4zM82 55.1h.4zM82 55.2h.4zM82 55.3h.4zM82 55.4h.4zM82 55.5h.4zM82 55.5h.4zM82 55.6h.4zM82 55.7h.5zM82 55.8h.5zM82 55.9h.5zM82 56h.5zM82 56h.5zM82 56.1h.5zM82 56.2h.5zM82 56.3h.5zM82 56.4h.5zM82 56.5h.5zM82 56.6h.5zM82.1 56.6h.4zM82.2 56.7h.3zM82.3 56.8h.2zM82.4 56.9h.1z"/>
<path d="M155 47.3h.2zM155 47.4h.2zM155 47.5h.2zM155 47.6h.2zM155 47.7h.2zM155 47.8h.2zM155 47.8h.2zM155 47.9h.2zM154.9 48h.3zM154.9 48.1h.3zM154.9 48.2h.3zM154.9 48.3h.3zM154.9 48.3h.3zM154.9 48.4h.3zM154.9 48.5h.3zM154.9 48.6h.3zM154.9 48.7h.3zM154.9 48.8h.3zM154.9 48.9h.3zM154.9 48.9h.3zM154.9 49h.3zM154.9 49.1h.3zM154.8 49.2h.4zM154.8 49.3h.4zM154.8 49.4h.4zM154.8 49.4h.4zM154.8 49.5h.4zM154.8 49.6h.4zM154.8 49.7h.4zM154.8 49.8h.4zM154.7 49.9h.5zM154.7 50h.5zM154.7 50h.5zM154.7 50.1h.5zM154.7 50.2h.5zM154.7 50.3h.5zM154.7 50.4h.5zM154.6 50.5h.6zM154.6 50.5h.6zM154.6 50.6h.5zM154.6 50.7h.4zM154.6 50.8h.3zM154.6 50.9h.2z"/>
<path d="M155.2 46.8h.2zM155.2 46.9h.2zM155.2 47h.2zM155.2 47.1h.2zM155.2 47.2h.2zM155.2 47.2h.2zM155.2 47.3h.2zM155.2 47.4h.2zM155.2 47.5h.2zM155.2 47.6h.2zM155.2 47.7h.2zM155.2 47.8h.2zM155.2 47.8h.2zM155.2 47.9h.2zM155.2 48h.2zM155.2 48.1h.2zM155.2 48.2h.2zM155.2 48.3h.3zM155.2 48.3h.3zM155.2 48.4h.3zM155.2 48.5h.3zM155.2 48.6h.3zM155.2 48.7h.3zM155.2 48.8h.3zM155.2 48.9h.3zM155.2 48.9h.4zM155.2 49h.4zM155.2 49.1h.4zM155.2 49.2h.4zM155.2 49.3h.4zM155.2 49.4h.4zM155.2 49.4h.4zM155.2 49.5h.4zM155.2 49.6h.4zM155.2 49.7h.5zM155.2 49.8h.5zM155.2 49.9h.5zM155.2 50h.5zM155.2 50h.5zM155.2 50.1h.5zM155.2 50.2h.5zM155.2 50.3h.5zM155.2 50.4h.6zM155.2 50.5h.6zM155.2 50.5h.6zM155.4 50.6h.4zM155.4 50.7h.4zM155.5 50.8h.3zM155.6 50.9h.2z"/>
<path d="M49.4 89.2h.3zM49.2 89.2h.7zM49 89.3h1zM48.9 89.4h1.3zM48.7 89.5h1.3zM48.5 89.6h1.3zM48.3 89.7h1.2zM48.2 89.7h1.2zM48.1 89.8h1zM47.9 89.9h1zM47.8 90h.9zM47.6 90.1h.8zM47.4 90.2h.8zM47.2 90.3h.8zM47.1 90.3h.7zM46.9 90.4h.6zM46.8 90.5h.5zM46.7 90.6h.4zM46.5 90.7h.3zM46.3 90.8h.4zM46.1 90.8h.3zM46 90.9h.1zM45.8 91h.2z"/>
<path d="M49.4 88.5h.2zM49.3 88.6h.3zM49.2 88.6h.4zM49 88.7h.5zM48.9 88.8h.6zM48.8 88.9h.7zM48.7 89h.8zM48.6 89.1h.8zM48.4 89.2h1zM48.3 89.2h.9zM48.2 89.3h.8zM48.1 89.4h.8zM47.9 89.5h.8zM47.8 89.6h.7zM47.7 89.7h.6zM47.6 89.7h.6zM47.5 89.8h.6zM47.3 89.9h.6zM47.2 90h.6zM47.1 90.1h.5zM47 90.2h.4zM46.8 90.3h.4zM46.7 90.3h.4zM46.6 90.4h.3zM46.5 90.5h.3zM46.4 90.6h.3zM46.2 90.7h.3zM46.1 90.8h.2zM46 90.8h.1z"/>
<path d="M47.1 117h.1zM47 117.1h.2zM46.9 117.2h.3zM46.8 117.3h.4zM46.7 117.3h.5zM46.7 117.4h.5zM46.6 117.5h.6zM46.5 117.6h.7zM46.4 117.7h.8zM46.3 117.8h.8zM46.2 117.9h.7zM46.1 117.9h.7zM46 118h.7zM45.9 118.1h.7zM45.8 118.2h.7zM45.7 118.3h.6zM45.6 118.4h.6zM45.6 118.4h.5zM45.5 118.5h.5zM45.4 118.6h.5zM45.3 118.7h.4zM45.2 118.8h.4zM45.1 118.9h.5zM45 119h.4zM45 119h.3zM44.8 119.1h.4zM44.7 119.2h.3zM44.6 119.3h.4zM44.5 119.4h.3zM44.4 119.5h.3zM44.4 119.5h.2zM44.3 119.6h.1zM44.2 119.7h.2z"/>
<path d="M47.2 117.7h.3zM47.1 117.8h.7zM46.9 117.9h1.1zM46.8 117.9h1.1zM46.7 118h1.1zM46.6 118.1h1zM46.5 118.2h.9zM46.3 118.3h.9zM46.2 118.4h.9zM46.1 118.4h.8zM46 118.5h.8zM45.9 118.6h.8zM45.7 118.7h.8zM45.6 118.8h.7zM45.6 118.9h.5zM45.4 119h.6zM45.3 119h.5zM45.2 119.1h.5zM45 119.2h.6zM45 119.3h.4zM44.8 119.4h.4zM44.7 119.5h.3zM44.6 119.5h.3zM44.4 119.6h.3zM44.4 119.7h.2zM44.2 119.8h.2zM44.1 119.9h.2z"/>
<path d="M154.6 135.2h.2zM154.6 135.3h.3zM154.6 135.4h.4zM154.6 135.5h.5zM154.6 135.6h.6zM154.6 135.6h.6zM154.7 135.7h.5zM154.7 135.8h.5zM154.7 135.9h.5zM154.7 136h.5zM154.7 136.1h.5zM154.7 136.1h.5zM154.7 136.2h.5zM154.8 136.3h.4zM154.8 136.4h.4zM154.8 136.5h.4zM154.8 136.6h.4zM154.8 136.7h.4zM154.8 136.7h.4zM154.8 136.8h.4zM154.8 136.9h.4zM154.9 137h.3zM154.9 137.1h.3zM154.9 137.2h.3zM154.9 137.2h.3zM154.9 137.3h.3zM154.9 137.4h.3zM154.9 137.5h.3zM154.9 137.6h.3zM154.9 137.7h.3zM154.9 137.8h.3zM154.9 137.8h.3zM154.9 137.9h.3zM154.9 138h.3zM154.9 138.1h.3zM155 138.2h.2zM155 138.3h.2zM155 138.3h.2zM155 138.4h.2zM155 138.5h.2zM155 138.6h.2zM155 138.7h.2zM155 138.8h.2z"/>
<path d="M155.6 135.2h.2zM155.5 135.3h.3zM155.4 135.4h.4zM155.4 135.5h.4zM155.2 135.6h.6zM155.2 135.6h.6zM155.2 135.7h.6zM155.2 135.8h.5zM155.2 135.9h.5zM155.2 136h.5zM155.2 136.1h.5zM155.2 136.1h.5zM155.2 136.2h.5zM155.2 136.3h.5zM155.2 136.4h.5zM155.2 136.5h.4zM155.2 136.6h.4zM155.2 136.7h.4zM155.2 136.7h.4zM155.2 136.8h.4zM155.2 136.9h.4zM155.2 137h.4zM155.2 137.1h.4zM155.2 137.2h.4zM155.2 137.2h.3zM155.2 137.3h.3zM155.2 137.4h.3zM155.2 137.5h.3zM155.2 137.6h.3zM155.2 137.7h.3zM155.2 137.8h.3zM155.2 137.8h.3zM155.2 137.9h.2zM155.2 138h.2zM155.2 138.1h.2zM155.2 138.2h.2zM155.2 138.3h.2zM155.2 138.3h.2zM155.2 138.4h.2zM155.2 138.5h.2zM155.2 138.6h.2zM155.2 138.7h.2zM155.2 138.8h.2zM155.2 138.9h.2zM155.2 138.9h.2zM155.2 139h.2zM155.2 139.1h.2zM155.2 139.2h.2zM155.2 139.3h.2z"/>
</g>
<text font-size="15.6" x="100" y="270.1">Деталь</text>
<text font-size="10.6" x="86.4" y="288.5">Сталь 10 ГОСТ 1050-2013</text>
<g font-size="7.8">
<text x="152.6" y="26.2" transform="rotate(-90 152.6 26.2)">4</text>
<text x="79.4" y="71.4" transform="rotate(-90 79.4 71.4)">1</text>
<text x="79.4" y="77.7" transform="rotate(-90 79.4 77.7)">R</text>
<text x="79.4" y="74.5" transform="rotate(-90 79.4 74.5)">4</text>
<text x="48.7" y="86.6" transform="rotate(-28 48.7 86.6)">R4</text>
<text x="152.6" y="94" transform="rotate(-90 152.6 94)">4</text>
<text x="152.6" y="97.1" transform="rotate(-90 152.6 97.1)">9</text>
<text x="56.7" y="107.9" transform="rotate(-35 56.7 107.9)">R47</text>
<text x="173" y="267.5">0,05</text>
<text x="192.9" y="267.5">1:1</text>
</g>
<g font-size="5.4">
<text x="12.8" y="46.9" transform="rotate(-90 12.8 46.9)">Перв. примен.</text>
<text x="12.8" y="103.8" transform="rotate(-90 12.8 103.8)">Справ. №</text>
<text x="12.8" y="176.7" transform="rotate(-90 12.8 176.7)">Подп. и дата</text>
<text x="12.8" y="205.8" transform="rotate(-90 12.8 205.8)">Инв. № дубл.</text>
<text x="12.8" y="231.6" transform="rotate(-90 12.8 231.6)">Взам. инв. №</text>
<text x="159.1" y="256.8">Лит.</text>
<text x="173.1" y="256.8">Масса</text>
<text x="188" y="256.8">Масштаб</text>
<text x="12.8" y="261.7" transform="rotate(-90 12.8 261.7)">Подп. и дата</text>
<text x="41.2" y="261.8">№ докум.</text>
<text x="63.6" y="261.8">Подп.</text>
<text x="21" y="266.8">Разраб.</text>
<text x="21" y="271.8">Пров.</text>
<text x="21" y="276.8">Т.контр.</text>
<text x="156.9" y="276.8">Лист</text>
<text x="177.9" y="276.8">Листов</text>
<text x="198.4" y="276.8">1</text>
<text x="21" y="286.8">Н.контр.</text>
<text x="7.5" y="292.5" transform="rotate(-90 7.5 292.5)">КОМПАС-3Dv21 Учебнаяверсия©2022ООО&quot;АСКОН-Системыпроектирования&quot;, Россия. Всеправазащищены.</text>
<text x="12.8" y="290.8" transform="rotate(-90 12.8 290.8)">Инв. № подл.</text>
<text x="21" y="291.8">Утв.</text>
<text x="8.5" y="296.7">Недлякоммерческогоиспользования</text>
<text x="96" y="296.8">Копировал</text>
<text x="166" y="296.8">Формат</text>
<text x="186" y="296.8">A4</text>
</g>
<g font-size="5.3">
<text x="21.1" y="261.8">Изм.</text>
<text x="28.1" y="261.8">Лист</text>
<text x="76.1" y="261.8">Дата</text>
</g>
</svg>
